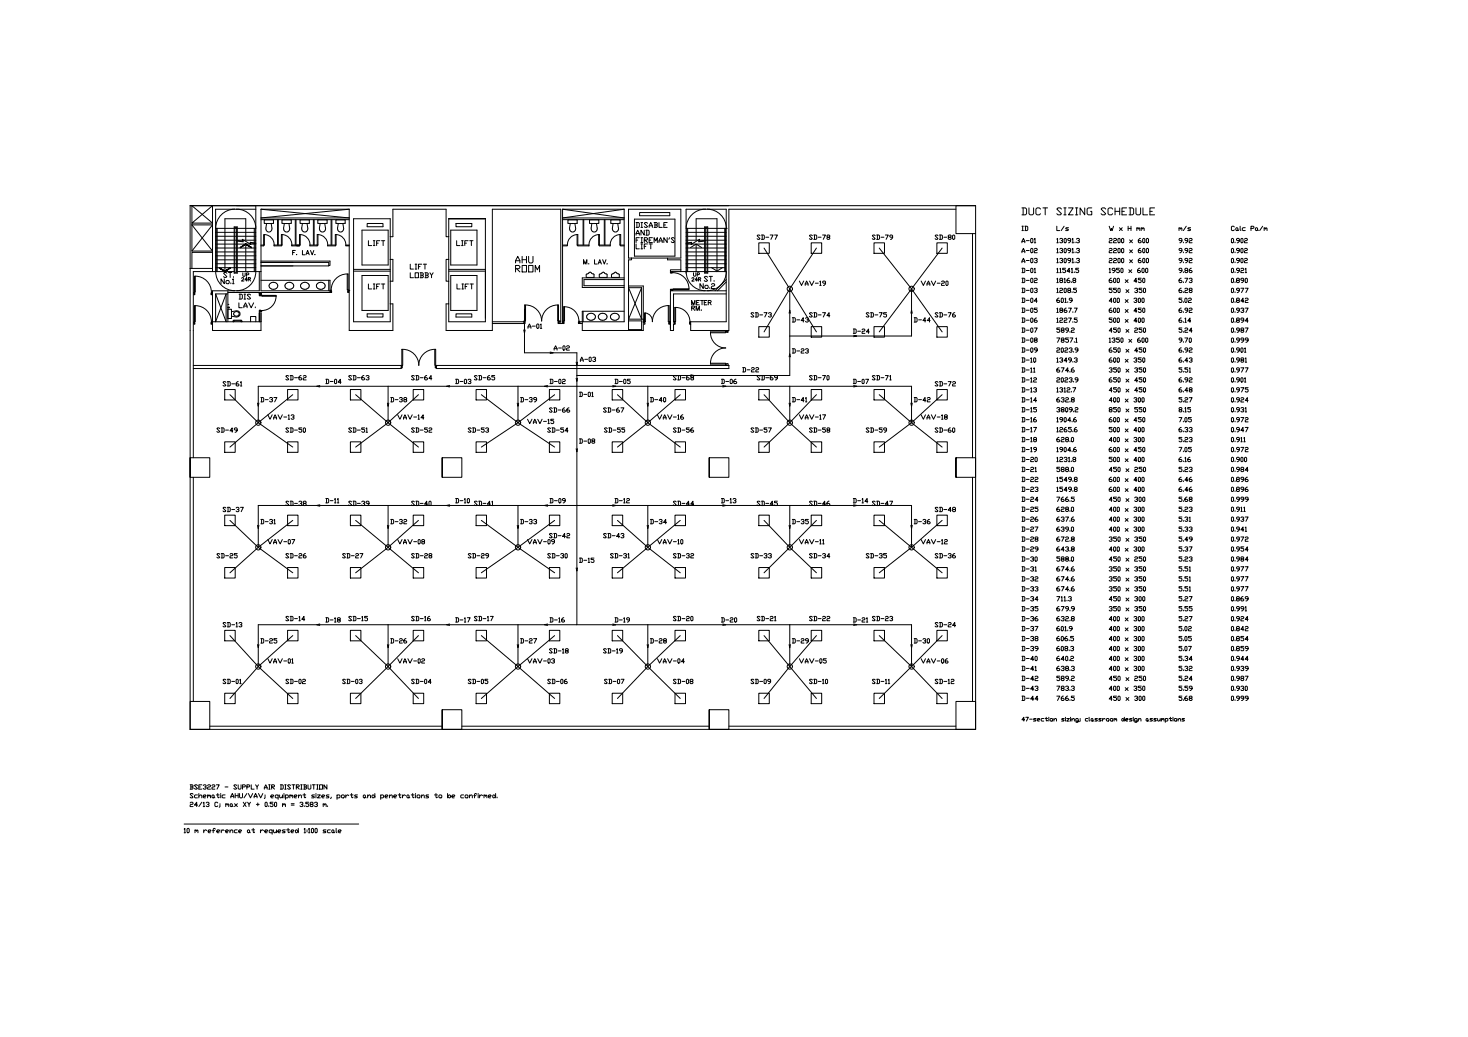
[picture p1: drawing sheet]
<svg xmlns="http://www.w3.org/2000/svg" width="841mm" height="594mm" viewBox="0 0 841 594" stroke-linecap="round" stroke-linejoin="round" font-family="sans-serif">
<!-- layer: ARCH -->
<g fill="none" stroke="#000" stroke-width=".57">
<path d="M135 120a11 11 0 0 0-11 11h10M136 120a11 11 0 0 1 11 11h-11M147 118v38a11 11 0 0 1-11 11M147 120h-23v36a11 11 0 0 0 11 11M150 120h50M150 120l50 5h-50l50-5M150 120v47h39M200 120v69h25v-15h-1M322 120l36 5h-36l36-5M322 120h36M322 120v65h-2M358 120v64h-26v1h2"/>
<path d="M404 120a11 11 0 0 0-11 11M405 120a11 11 0 0 1 11 11M548 120h-130v69h-22v-3M559 118h-11v16h11M559 118h-450v300M559 118v300h-450M110 129l12 15h-12l12-15zM124 138h.1M124 140h.1M124 133h.1M124 135h.1M124 131v25"/>
<path d="M124 138h10M124 140h10M124 133h10M124 135h10M135 131h1M135 138h1M135 140h1M135 133h1M135 135h1M136 138h10M136 140h10M136 133h10"/>
<path d="M136 135h10M136 138v-8h-2v26M136 138v18M139 138h-3v-8h-1v26M141 138v-13h-12v31M141 140v16M143 139l4 1M146 131v8M146 139v17M146 138h1M146 140h1M146 133h1"/>
<path d="M146 135h1M147 139h-4l1 1-5-3v2l-3-1v18M150 126h50M152 134a6 6 0 0 1 5 6M153 128l-1 3a1.8 1.8 0 0 0 2 2 1.8 1.8 0 0 0 2-2l-1-3M157 126v2M157 126h-6l1 2h5M159 126v14h-2M159 126v14h2v-6h1M162 134v6l-1 1h-4v-1M162 126h5v2h-5zM162 134a6 6 0 0 1 5 6"/>
<path d="M163 128l-1 3a1.8 1.8 0 0 0 2 2 1.8 1.8 0 0 0 2-2v-3M169 126v14h-2M170 126v14h1v1h-4v-1M172 134v7M172 134v6h-2M172 126h5v2h-5zM172 134a6 6 0 0 1 6 6M173 128v3a1.8 1.8 0 0 0 2 2 1.8 1.8 0 0 0 1-2v-3M180 126v14h-2M180 126v14h2v-6M182 126v2M182 128h.1"/>
<path d="M182 134v7M182 134a6 6 0 0 1 6 6M182 126h5v2h-5M182 126h.1M183 128v3a1.8 1.8 0 0 0 2 2 1.8 1.8 0 0 0 1-2v-3M190 126v14h-2v1h4l1-1v-6M190 126v14h2v-6h1M193 134a6 6 0 0 1 5 6M194 128l-1 3a1.8 1.8 0 0 0 2 2 1.8 1.8 0 0 0 2-2l-1-3M195 128h-2v-2h5v2h-3M203 125h21v59h-21zM207 132h15v20h-15z"/>
<path d="M210 128h9v2h-9zM224 136h1v-16h31v16h1M257 125h21h-21M257 125v59h21v-59M258 132h15v20h-15zM261 128h9v2h-9zM323 126h35M327 128l-1 3a1.8 1.8 0 0 0 2 2 1.8 1.8 0 0 0 2-2l-1-3M330 126h-5l1 2h4M331 126h.1M331 134a6 6 0 0 0-6 6M331 126v2"/>
<path d="M331 128h.1M334 126v14h-3v-6M334 126v14h3v1h-6v-7M338 126h5v2h-5zM339 128v3a1.8 1.8 0 0 0 1 2 1.8 1.8 0 0 0 2-2v-3M343 134v6zM343 134a6 6 0 0 0-6 6M346 126v14h-3v1h7v-1M347 126v14h3M350 128v-2h5v2h-5M351 128v3a1.8 1.8 0 0 0 2 2 1.8 1.8 0 0 0 1-2M354 128v3"/>
<path d="M355 134v6l3 1M355 134h1v6h2M355 134a6 6 0 0 0-5 6M363 126h24v21h-24zM366 122h18v2h-18zM393 139h3v1l5-3-1 2 4-1v18M393 131h11M393 138h.1M393 140h.1M393 133h.1M393 135h.1M393 131v8"/>
<path d="M393 139v17M394 138h10M394 140h10M394 133h10M394 135h10M394 131v8M394 139v17M396 139l-3 1M399 138v-13h12v31M399 140v16M400 138h4v-8h1v26M404 138v-8h1v26"/>
<path d="M404 138v18M404 131h1M404 138h1M404 140h1M404 133h1M404 135h1M405 131h11M405 138h10M405 140h10M405 133h10M405 135h10M415 131v25"/>
<path d="M416 138h.1M416 140h.1M416 133h.1M416 135h.1M416 131v25M416 131h.1M557 134v128M109 154h13M110 144v-26l12 10h-12l12-10v38M111 158h1v9h-1zM112 158a9 9 0 0 1 9 9M122 145h-12v9"/>
<path d="M124 153h10M124 144h.1M124 147h.1M124 149h.1M124 151h.1M124 142h.1M124 144h10M124 147h10M124 149h10M124 151h10M124 142h10M134 156h-23v106"/>
<path d="M135 144h1M135 147h1M135 149h1M135 151h1M135 142h1M136 156h14M136 153h11M136 144h10M136 147h10M136 149h10M136 151h10M136 142h10"/>
<path d="M146 144h1M146 147h1M146 149h1M146 151h1M146 142h1M149 156v11h-27v17M150 150h39v2h-1M150 140h1v-6v7h-1M150 150h38v2h-38M167 140v1M178 140v1M199 157v9z"/>
<path d="M199 157a9 9 0 0 0-9 9M200 140h-2v1h2M203 154h21M203 155h21M207 158h15v20h-15zM224 149h1v12h-1M257 149h-1v12h1M257 154h21M257 155h21M258 158h15v20h-15zM322 140h3M325 140v1h-3"/>
<path d="M336 157v2h4v-2M336 157l2-1 2 1M344 157l-1 2h5l-1-2M344 157l2-1 1 1M351 157l2-1 1 1M351 157l-1 2h5l-1-2M358 159h-24v6h24M362 148v1h-2v40M382 148h-22v-28h30v28h-8v1h8v7h-6v-1h6M384 156h1h-1zM386 156a9 9 0 0 1 9 9M390 156h14"/>
<path d="M393 157v-37h23v64h-21a8 8 0 0 0-8-8M393 153h.1M393 144h.1M393 147h.1M393 149h.1M393 151h.1M393 142h.1M393 156a11 11 0 0 0 11 11M394 153h10M394 144h10M394 147h10M394 149h10"/>
<path d="M394 151h10M394 142h10M396 142l3-2 3 2M404 153h1M404 144h1M404 147h1M404 149h1M404 151h1M404 142h1M405 156h11a11 11 0 0 1-11 11M405 153h10M405 144h10"/>
<path d="M405 147h10M405 149h10M405 151h10M405 142h10M408 153l3 2 3-2M416 144h.1M416 147h.1M416 149h.1M416 151h.1M416 142h.1M111 167l1 2h-1zM111 175h1v9h-1z"/>
<path d="M112 175a9 9 0 0 1 9 9M121 167v2zM124 168l6 16v-16l-6 16v-16h7M131 174h.1M131 177h2v5M131 167v17M131 176h.1M134 179v1M135 178l-2 1M137 179v1l-1 1-2-1M137 179v2h-1h-3M149 178h1h-1z"/>
<path d="M149 169h1h-1zM149 179v5v-5h1v10h-28v-5M149 169v-1v1h1v-1v1M150 161h39v7h-58M150 169h8v1h-8zM155 163a2.2 2.2 0 0 1 3-1 2.2 2.2 0 0 1 0 4 2.2 2.2 0 0 1-3-1 2.2 2.2 0 0 1 0-2zM158 170a8 8 0 0 1-8 8M168 162a2.3 2.3 0 0 1-1 4 2.3 2.3 0 0 1-4-2 2.4 2.4 0 0 1 2-2 2.4 2.4 0 0 1 2 0M173 165a2.2 2.2 0 0 0 4 0 2.2 2.2 0 0 0-2-3 2.1 2.1 0 0 0-2 1 2.1 2.1 0 0 0 0 2M186 163v1M186 163a2.3 2.3 0 0 0-3-1 2.3 2.3 0 0 0-1 3 2.8 2.8 0 0 0 4-1M188 161v6"/>
<path d="M189 166l1 2h-1zM199 166l1 2h-1zM200 166h.1M210 180h9v2h-9zM257 174h-1v15h26v-69h39v65M261 180h9v2h-9zM301 175v9zM301 175a9 9 0 0 1 9 9 9 9 0 0 1 10-9M319 175h1v9h-1zM323 176v8zM323 176a8 8 0 0 1 9 8M334 178v6"/>
<path d="M339 179a2.2 2.2 0 0 1 2 4 2.2 2.2 0 0 1-4 0 1.9 1.9 0 0 1-1-2 1.9 1.9 0 0 1 3-1M345 179a2.2 2.2 0 0 0-2 4 2.2 2.2 0 0 0 4 0 2 2 0 0 0 1-2 2 2 0 0 0-3-1M352 179l-2 2M352 180a2.2 2.2 0 0 1 3 2 2.2 2.2 0 0 1-4 1l-1-1M358 160h-23v4h23M360 164h9v25h-35v-11h24M360 165h8v18zM368 165l-8 18h9M370 179v5h-1v-1M370 179h-1v7M383 175v11h1v-2h-1zM383 175a9 9 0 0 0-9 9 5 5 0 0 0-4-5"/>
<path d="M384 166h1h-1zM385 165h10v1h-10zM387 176v8M416 168h-30v16h1M416 167h-32v17M416 160l-6 7M416 162l-5 5M111 184l1 2h-1zM121 184v2zM122 184h28M131 182h2M134 184v-1h4l1 1"/>
<path d="M134 184h.1M134 184h4M134 184h-1M138 184h.1M139 184h-1M144 181h2M144 181v3M146 181l1 3M282 184h18M282 185h18M320 184v1v-1h1M320 184h.1"/>
<path d="M323 184v1zM332 184v1h-1zM350 181v1M360 184h8v5M360 189h8M386 186v3h-2v-5v4M386 184l1 2h-1zM395 184h1v2h-1zM407 191a9 9 0 0 0 9 8 9 9 0 0 0-9 9M407 190h9v1h-9zM416 190h1zM416 190h.1"/>
<path d="M111 209h119M230 209v2zM230 209h.1M230 211h-119M230 200h1v9h-1zM231 200a9 9 0 0 1 9 9 9 9 0 0 1 9-9M249 200h1v9h-1zM250 209v2h-1zM250 209h.1M250 209h168v2h-168M407 208h9v1h-9zM416 209l1-1v1h-1z"/>
<path d="M416 209h.1M109 262v11h11v-11h-11v11M111 273v129M253 262v11h12v-11h-12v11M406 262v11h12v-11h-12v11M548 262v11h11v-11h-11v11M557 273v129M109 402h11v16h-11zM120 416h133M253 407v11h12v-11h-12v11M265 416h141M406 407v11h12v-11h-12v11"/>
<path d="M418 416h130M548 402h11v16h-11z"/>
</g>
<path d="M138 142l3-2zM138 142l3-2zM141 140l3 2zM141 140l3 2z" fill="#000" stroke="#000" stroke-width=".57"/>
<!-- layer: BSA_SUPPLY -->
<g fill="none" stroke="#000" stroke-width=".57">
<path d="M300 177v25h30v156M452 165v50h-122M522 165v28h-70M222 221v21M297 221v21M371 221v21M452 221v21M148 242v-21h374v21M222 290v24M297 290v24M371 290v24M452 290v24"/>
<path d="M148 314v-24h374v24M222 358v24M297 358v24M371 358v24M452 358v24M148 382v-24h374v24"/>
</g>
<!-- layer: BSA_DIFFUSER -->
<g fill="none" stroke="#000" stroke-width=".57">
<path d="M435 139h6v6h-6zM465 139h6v6h-6zM501 139h6v6h-6zM537 139h6v6h-6zM435 187h6v6h-6zM465 187h6v6h-6zM501 187h6v6h-6zM537 187h6v6h-6zM129 223h6v6h-6zM165 223h6v6h-6zM201 223h6v6h-6zM237 223h6v6h-6z"/>
<path d="M273 223h6v6h-6zM315 223h6v6h-6zM351 223h6v6h-6zM387 223h6v6h-6zM435 223h6v6h-6zM465 223h6v6h-6zM501 223h6v6h-6zM537 223h6v6h-6zM129 253h6v6h-6zM165 253h6v6h-6zM201 253h6v6h-6zM237 253h6v6h-6z"/>
<path d="M273 253h6v6h-6zM315 253h6v6h-6zM351 253h6v6h-6zM387 253h6v6h-6zM435 253h6v6h-6zM465 253h6v6h-6zM501 253h6v6h-6zM537 253h6v6h-6zM129 295h6v6h-6zM165 295h6v6h-6zM201 295h6v6h-6zM237 295h6v6h-6z"/>
<path d="M273 295h6v6h-6zM315 295h6v6h-6zM351 295h6v6h-6zM387 295h6v6h-6zM435 295h6v6h-6zM465 295h6v6h-6zM501 295h6v6h-6zM537 295h6v6h-6zM129 325h6v6h-6zM165 325h6v6h-6zM201 325h6v6h-6zM237 325h6v6h-6z"/>
<path d="M273 325h6v6h-6zM315 325h6v6h-6zM351 325h6v6h-6zM387 325h6v6h-6zM435 325h6v6h-6zM465 325h6v6h-6zM501 325h6v6h-6zM537 325h6v6h-6zM129 361h6v6h-6zM165 361h6v6h-6zM201 361h6v6h-6zM237 361h6v6h-6z"/>
<path d="M273 361h6v6h-6zM315 361h6v6h-6zM351 361h6v6h-6zM387 361h6v6h-6zM435 361h6v6h-6zM465 361h6v6h-6zM501 361h6v6h-6zM537 361h6v6h-6zM129 397h6v6h-6zM165 397h6v6h-6zM201 397h6v6h-6zM237 397h6v6h-6z"/>
<path d="M273 397h6v6h-6zM315 397h6v6h-6zM351 397h6v6h-6zM387 397h6v6h-6zM435 397h6v6h-6zM465 397h6v6h-6zM501 397h6v6h-6zM537 397h6v6h-6z"/>
</g>
<!-- layer: BSA_VAV -->
<g fill="none" stroke="#000" stroke-width=".57">
<circle cx="452" cy="165" r="1.5"/>
<circle cx="522" cy="165" r="1.5"/>
<circle cx="148" cy="242" r="1.5"/>
<circle cx="222" cy="242" r="1.5"/>
<circle cx="297" cy="242" r="1.5"/>
<circle cx="371" cy="242" r="1.5"/>
<circle cx="452" cy="242" r="1.5"/>
<circle cx="522" cy="242" r="1.5"/>
<circle cx="148" cy="314" r="1.5"/>
<circle cx="222" cy="314" r="1.5"/>
<circle cx="297" cy="314" r="1.5"/>
<circle cx="371" cy="314" r="1.5"/>
<circle cx="452" cy="314" r="1.5"/>
<circle cx="522" cy="314" r="1.5"/>
<circle cx="148" cy="382" r="1.5"/>
<circle cx="222" cy="382" r="1.5"/>
<circle cx="297" cy="382" r="1.5"/>
<circle cx="371" cy="382" r="1.5"/>
<circle cx="452" cy="382" r="1.5"/>
<circle cx="522" cy="382" r="1.5"/>
</g>
<!-- layer: BSA_FLEX -->
<g fill="none" stroke="#000" stroke-width=".57">
<path d="M438 142l14 23 16-23M504 142l18 23 18-23M438 190l14-25 16 25M504 190l18-25 18 25M132 226l16 16 20-16M204 226l18 16 18-16M276 226l21 16 21-16M354 226l17 16 19-16M438 226l14 16 16-16M504 226l18 16 18-16M132 256l16-14 20 14M204 256l18-14 18 14"/>
<path d="M276 256l21-14 21 14M354 256l17-14 19 14M438 256l14-14 16 14M504 256l18-14 18 14M132 298l16 16 20-16M204 298l18 16 18-16M276 298l21 16 21-16M354 298l17 16 19-16M438 298l14 16 16-16M504 298l18 16 18-16M132 328l16-14 20 14M204 328l18-14 18 14"/>
<path d="M276 328l21-14 21 14M354 328l17-14 19 14M438 328l14-14 16 14M504 328l18-14 18 14M132 364l16 18 20-18M204 364l18 18 18-18M276 364l21 18 21-18M354 364l17 18 19-18M438 364l14 18 16-18M504 364l18 18 18-18M132 400l16-18 20 18M204 400l18-18 18 18"/>
<path d="M276 400l21-18 21 18M354 400l17-18 19 18M438 400l14-18 16 18M504 400l18-18 18 18"/>
</g>
<!-- layer: BSA_NOTES -->
<g fill="none" stroke="#000" stroke-width=".57">
<path d="M111 455h-2l2 2h-1h-1M113 455l-2 1 1 1h1M114 456l1-1 1 2M114 455v2M116 460l-2 2M116 456h2v-1l-2 1v1h2M119 456v-1l1 1M119 455v2M120 456v-1l1 1v1M121 456l1-1 1 2h-1zM123 457h.1M124 455h2"/>
<path d="M125 455v2h1M126 455v2M129 455l-2 1 1 1h1M132 457l1-2 1 2M132 456h2M135 455v2M135 456h1M136 455v2M137 455l1 2h1v-2M139 460l2 2M141 460l-2 2M141 455l-1 2"/>
<path d="M142 460l1 2M142 455l2 2 1-2M144 460l-1 1M146 457v-2l1 2M146 456h1M148 455l1 2 2-2M152 456l-1 2M152 455v1M155 456h1h1l-1-1-1 1v1h1M156 460h-1l1 1v1h-1M158 460v2h-1zM159 456v-1l-1 1v1h1"/>
<path d="M159 455v3M160 455l1 2 1-1M162 455v2M163 455v2M164 456v-1l1 1v1h-1M164 455v3M166 456v-1l1 1M166 455v2M167 456v-1l1 1v1M169 456h1v-1l-1 1v1h1M171 456l1-1 1 2M171 455v2"/>
<path d="M174 455h1M174 455v2h1M177 460h-2l2 1-1 1h-1M180 455l-1 1 1 1h-1M181 455v2M182 455h2l-2 2h2M184 456h2v-1l-2 1v1h2M189 455l-2 1 2 1h-2M190 457l-1 1M193 456l1-1 1 1-1 1h-1M193 455v3M196 456l1-1v2h-1z"/>
<path d="M198 455v2M200 456l-1-1-1 1M201 455h1M201 455v2h1M205 455h-2v1l2 1h-2M208 456l1-1v1v1h-1zM209 457h1M211 456l1-1v2M211 455v2M213 456l1-1 1 1-1 1zM215 455v2M218 456l1-1 1 1-1 1h-1"/>
<path d="M218 455v3M221 456h1v-1l-1 1v1h1M223 456l1-1 1 2M223 455v2M226 456h1v-1l-1 1v1h1M228 455h2M229 455v2h1M231 455v2M232 456l-1-1v1M233 456l1-1v2zM234 457h1M236 455h1"/>
<path d="M236 455v2h1M238 455h.1M238 455v2M239 456l1-1 1 2h-2zM241 456l2-1v2M241 455v2M246 455l-2 1h1v1h-1M249 455h2M250 455v2h1M251 456l2-1v2h-1zM256 456l1-1 1 1v1zM256 455v2"/>
<path d="M259 456h1h1l-1-1-1 1v1h1M266 455l-2 1v1h2M267 455l1 1v1h-2zM269 456l1-1 1 2M269 455v2M271 456h2M273 455h-1v2M274 455h.1M274 455v2M275 455v2M276 456v-1l-1 1M277 456l1-1v1"/>
<path d="M277 455v2M278 456l1-1v1v1M280 456h1v-1l-1 1v1h1M283 455l1 1-1 1h-1zM284 455v2M285 457h.1M109 460h2l-1 1h-1v1h2M113 461h-2l2-1v2M116 460h1v2M116 462h1M118 460h1h1l-1 1M119 461h1l-1 1h-1"/>
<path d="M125 460h-1h-1v2h1h1M126 461v2M126 460v1M129 461l1-1v1M129 460v2M130 461h1v1M132 461h1v1h-1zM133 462h1M134 460l2 2M136 460l-2 2M147 461h2M148 460v2"/>
<path d="M152 460h1v2h-1zM154 462h.1M162 461v-1l1 1M162 460v2M163 461h1v1M167 460h2M167 461h2M172 460h1h1l-1 1M173 461h1l-1 1h-1M174 462h.1M178 461v-1h1v1h-1v1h1v-1M180 460h1h1l-1 1"/>
<path d="M181 461h1l-1 1h-1M185 461l1-1v1M185 460v2M186 461h1v1M188 462h.1"/>
</g>
<!-- layer: BSA_SCHEDULE -->
<g fill="none" stroke="#000" stroke-width=".57">
<path d="M706 251h1l-1 2h-1zM708 253h.1M710 252h-1v-1h1v1l-1 1M711 251v2M711 253h1M713 251v2M713 253h.1M706 291h1l-1 2h-1zM708 293h.1M710 292h-1l-1-1h2v1l-1 1M711 291v2M711 293h1"/>
<path d="M713 291v2M713 293h.1M605 342h2l-1 2M608 342v2M610 342v2M611 344h.1M612 342h1l1 1h-1M613 343h1l-1 1h-1M706 347l1 1-1 2h-1zM708 350h.1M710 349h-1v-2l1 1v1l-1 1M713 349h-2v-2l2 1v1l-2 1"/>
<path d="M713 348l1-1v3M713 350h1M587 412h-2l2-1v2M588 411h1l-1 2M590 412h1M594 412h-2l2 1h-2M594 412h1h-1l1 1M598 412h-2l1 1h1M599 412h1M599 411v2h1M601 411h.1M601 412v1"/>
<path d="M602 412h1v1h-1zM604 412h1v1M604 412v1M610 412h-1h-1l2 1h-2M610 411h.1M610 412v1M611 412h2l-2 1h2M613 411h.1M613 412v1M614 412h1l1 1M614 412v1M618 413h-2l1-1h1v1h-2"/>
<path d="M619 412l-1 1M619 412h.1M623 412h-1v1h1M624 411v2M625 412h1v1h-1zM626 413h1M629 412h-1h-1l2 1h-2M631 412h-2l2 1h-2M632 412v1M633 412h-1M634 412h1v1h-1zM636 412h1l1 1h-2z"/>
<path d="M638 412h1M638 412v1M639 412h1v1M643 412h1l-1 1zM644 411v2M645 412h1h-1v1h1M649 412h-2l2 1h-2M649 411h.1M649 412v1M651 413h-1v-1h1v1h-1M652 412h1l1 1M652 412v1"/>
<path d="M657 412h1l-1 1zM658 413h.1M660 412h-1l1 1h-1M662 412h-1l1 1h-1M663 412l1 1 1-1M665 412v1M665 412h1M666 412h1v1M668 412h1v1h-1M668 412v2M670 412h1M671 411v2"/>
<path d="M672 411h.1M672 412v1M673 412h1v1h-1zM675 412h1v1M675 412v1M679 412h-2l2 1h-2M105 475h1v2M105 472h100M105 477h1M107 475h1v2h-1zM112 476v-1l1 1M112 475v2"/>
<path d="M113 476v-1v1v1M117 475v2M118 476v-1l-1 1M119 476h1h1l-1-1-1 1 1 1M122 476h1M123 475h-1v2M124 476h1h1l-1-1-1 1 1 1M127 475v2M128 476v-1l-1 1M129 476h1h1l-1-1-1 1 1 1M132 476l1-1v2M132 475v2"/>
<path d="M136 475l-2 1 1 1h1M137 476h1v-1l-1 1v1h1M142 476l1-1v2h-1zM143 477h.1M144 475h2M145 475v2h1M149 475v2M151 476l-1-1-1 1M152 476h1v-1l-1 1v1h1M156 476l-1-1-1 1 1 1h1M156 475v3M157 475v2l1-1"/>
<path d="M158 475v2M159 476h1h1l-1-1-1 1 1 1M163 475h-1v1l1 1h-1M164 475h2M165 475v2h1M167 476h1v-1l-1 1v1h1M170 475l1 1-1 1h-1zM171 475v2M174 475h1v2M174 477h1M176 475v1M176 476v1"/>
<path d="M177 475v2M177 477h1M178 475h1h1l-1 2h-1zM180 475h1h1l-1 2h-1zM187 475h-2v1l2 1h-2M189 475l-1 1v1h1M190 476v-1l1 1v1h-1zM191 477h1M193 475v2M194 476h1v-1l-1 1v1h1"/>
</g>
<!-- layer: BSA_FLOW_DIRECTION -->
<g fill="none" stroke="#000" stroke-width=".57">
<path d="M452 179v-1l1 1M522 179v-1l1 1M330 217v1l1-1M183 221h-2l2 1M258 221h-2l2 1M314 221h-2l2 1M330 257v2l1-2M183 289l-2 1h2M258 289l-2 1h2M314 289l-2 1h2M330 325v2l1-2M183 357l-2 1h2"/>
<path d="M258 357l-2 1h2M314 357l-2 1h2"/>
</g>
<text font-size="7.5" x="584" y="124">DUCT SIZING SCHEDULE</text>
<g font-size="7.1">
<text x="294" y="152">AHU</text>
<text x="294" y="157">ROOM</text>
</g>
<g font-size="6.2">
<text x="363" y="132">DISABLE</text>
<text x="363" y="136">AND</text>
<text x="210" y="142">LIFT</text>
<text x="260" y="142">LIFT</text>
<text x="363" y="140">FIREMAN'S</text>
<text x="363" y="144">LIFT</text>
<text x="127" y="160">ST.</text>
<text x="234" y="160">LOBBY</text>
<text x="125" y="164">No.1</text>
<text x="210" y="167">LIFT</text>
<text x="261" y="167">LIFT</text>
<text x="400" y="167">No.2</text>
<text x="402" y="162">ST.</text>
<text x="136" y="173">DIS</text>
<text x="135" y="177">LAV.</text>
<text x="395" y="179">RM.</text>
<text x="395" y="176">METER</text>
<text x="331" y="208">A-03</text>
<text x="584" y="277">D-22</text>
<text x="604" y="277">1549.8</text>
<text x="634" y="277">600 x 400</text>
<text x="674" y="277">6.46</text>
<text x="704" y="277">0.896</text>
<text x="584" y="312">D-28</text>
<text x="604" y="312">672.8</text>
<text x="634" y="312">350 x 350</text>
<text x="674" y="312">5.49</text>
<text x="704" y="312">0.972</text>
<text x="123" y="321">SD-25</text>
<text x="163" y="321">SD-26</text>
<text x="195" y="321">SD-27</text>
<text x="235" y="321">SD-28</text>
<text x="267" y="321">SD-29</text>
<text x="313" y="321">SD-30</text>
<text x="349" y="321">SD-31</text>
<text x="385" y="321">SD-32</text>
<text x="429" y="321">SD-33</text>
<text x="462" y="321">SD-34</text>
<text x="495" y="321">SD-35</text>
<text x="534" y="321">SD-36</text>
<text x="584" y="351">D-35</text>
<text x="604" y="351">679.9</text>
<text x="634" y="351">350 x 350</text>
<text x="674" y="351">5.55</text>
<text x="163" y="357">SD-14</text>
<text x="199" y="357">SD-15</text>
<text x="235" y="357">SD-16</text>
<text x="271" y="357">SD-17</text>
<text x="385" y="357">SD-20</text>
<text x="433" y="357">SD-21</text>
<text x="462" y="357">SD-22</text>
<text x="498" y="357">SD-23</text>
<text x="584" y="386">D-41</text>
<text x="604" y="386">638.3</text>
<text x="634" y="386">400 x 300</text>
<text x="674" y="386">5.32</text>
<text x="704" y="386">0.939</text>
</g>
<g font-size="5.7">
<text x="584" y="133">ID</text>
<text x="604" y="133">L/s</text>
<text x="634" y="133">W x H mm</text>
<text x="674" y="133">m/s</text>
<text x="704" y="133">Calc Pa/m</text>
<text x="433" y="138">SD-77</text>
<text x="462" y="138">SD-78</text>
<text x="498" y="138">SD-79</text>
<text x="534" y="138">SD-80</text>
<text x="584" y="140">A-01</text>
<text x="604" y="140">13091.3</text>
<text x="634" y="140">2200 x 600</text>
<text x="674" y="140">9.92</text>
<text x="704" y="140">0.902</text>
<text x="167" y="147">F. LAV.</text>
<text x="584" y="146">A-02</text>
<text x="604" y="146">13091.3</text>
<text x="634" y="146">2200 x 600</text>
<text x="674" y="146">9.92</text>
<text x="704" y="146">0.902</text>
<text x="234" y="155">LIFT</text>
<text x="333" y="152">M. LAV.</text>
<text x="584" y="152">A-03</text>
<text x="604" y="152">13091.3</text>
<text x="634" y="152">2200 x 600</text>
<text x="674" y="152">9.92</text>
<text x="704" y="152">0.902</text>
<text x="584" y="157">D-01</text>
<text x="604" y="157">11541.5</text>
<text x="634" y="157">1950 x 600</text>
<text x="674" y="157">9.86</text>
<text x="704" y="157">0.921</text>
<text x="457" y="165">VAV-19</text>
<text x="526" y="165">VAV-20</text>
<text x="584" y="163">D-02</text>
<text x="604" y="163">1816.8</text>
<text x="634" y="163">600 x 450</text>
<text x="674" y="163">6.73</text>
<text x="704" y="163">0.890</text>
<text x="584" y="169">D-03</text>
<text x="604" y="169">1208.5</text>
<text x="634" y="169">550 x 350</text>
<text x="674" y="169">6.28</text>
<text x="704" y="169">0.977</text>
<text x="584" y="175">D-04</text>
<text x="604" y="175">601.9</text>
<text x="634" y="175">400 x 300</text>
<text x="674" y="175">5.02</text>
<text x="704" y="175">0.842</text>
<text x="429" y="183">SD-73</text>
<text x="453" y="186">D-43</text>
<text x="462" y="183">SD-74</text>
<text x="495" y="183">SD-75</text>
<text x="522" y="186">D-44</text>
<text x="534" y="183">SD-76</text>
<text x="584" y="180">D-05</text>
<text x="584" y="186">D-06</text>
<text x="604" y="180">1867.7</text>
<text x="604" y="186">1227.5</text>
<text x="634" y="180">600 x 450</text>
<text x="634" y="186">500 x 400</text>
<text x="674" y="180">6.92</text>
<text x="674" y="186">6.14</text>
<text x="704" y="180">0.937</text>
<text x="704" y="186">0.894</text>
<text x="301" y="189">A-01</text>
<text x="584" y="192">D-07</text>
<text x="604" y="192">589.2</text>
<text x="634" y="192">450 x 250</text>
<text x="674" y="192">5.24</text>
<text x="704" y="192">0.987</text>
<text x="488" y="192">D-24</text>
<text x="584" y="197">D-08</text>
<text x="604" y="197">7857.1</text>
<text x="634" y="197">1350 x 600</text>
<text x="674" y="197">9.70</text>
<text x="704" y="197">0.999</text>
<text x="316" y="202">A-02</text>
<text x="453" y="204">D-23</text>
<text x="584" y="203">D-09</text>
<text x="604" y="203">2023.9</text>
<text x="634" y="203">650 x 450</text>
<text x="674" y="203">6.92</text>
<text x="704" y="203">0.901</text>
<text x="584" y="209">D-10</text>
<text x="604" y="209">1349.3</text>
<text x="634" y="209">600 x 350</text>
<text x="674" y="209">6.43</text>
<text x="704" y="209">0.981</text>
<text x="424" y="214">D-22</text>
<text x="584" y="214">D-11</text>
<text x="604" y="214">674.6</text>
<text x="634" y="214">350 x 350</text>
<text x="674" y="214">5.51</text>
<text x="704" y="214">0.977</text>
<text x="163" y="219">SD-62</text>
<text x="186" y="221">D-04</text>
<text x="199" y="219">SD-63</text>
<text x="235" y="219">SD-64</text>
<text x="260" y="221">D-03</text>
<text x="271" y="219">SD-65</text>
<text x="314" y="221">D-02</text>
<text x="351" y="221">D-05</text>
<text x="385" y="219">SD-68</text>
<text x="412" y="221">D-06</text>
<text x="433" y="219">SD-69</text>
<text x="462" y="219">SD-70</text>
<text x="488" y="221">D-07</text>
<text x="498" y="219">SD-71</text>
<text x="584" y="220">D-12</text>
<text x="604" y="220">2023.9</text>
<text x="634" y="220">650 x 450</text>
<text x="674" y="220">6.92</text>
<text x="704" y="220">0.901</text>
<text x="127" y="222">SD-61</text>
<text x="534" y="222">SD-72</text>
<text x="584" y="226">D-13</text>
<text x="604" y="226">1312.7</text>
<text x="634" y="226">450 x 450</text>
<text x="674" y="226">6.48</text>
<text x="704" y="226">0.975</text>
<text x="148" y="231">D-37</text>
<text x="223" y="231">D-38</text>
<text x="297" y="231">D-39</text>
<text x="331" y="228">D-01</text>
<text x="371" y="231">D-40</text>
<text x="453" y="231">D-41</text>
<text x="522" y="231">D-42</text>
<text x="584" y="231">D-14</text>
<text x="604" y="231">632.8</text>
<text x="634" y="231">400 x 300</text>
<text x="674" y="231">5.27</text>
<text x="704" y="231">0.924</text>
<text x="314" y="237">SD-66</text>
<text x="345" y="237">SD-67</text>
<text x="584" y="237">D-15</text>
<text x="604" y="237">3809.2</text>
<text x="634" y="237">850 x 550</text>
<text x="674" y="237">8.15</text>
<text x="704" y="237">0.931</text>
<text x="152" y="241">VAV-13</text>
<text x="226" y="241">VAV-14</text>
<text x="301" y="244">VAV-15</text>
<text x="375" y="241">VAV-16</text>
<text x="457" y="241">VAV-17</text>
<text x="526" y="241">VAV-18</text>
<text x="584" y="243">D-16</text>
<text x="604" y="243">1904.6</text>
<text x="634" y="243">600 x 450</text>
<text x="674" y="243">7.05</text>
<text x="704" y="243">0.972</text>
<text x="123" y="249">SD-49</text>
<text x="163" y="249">SD-50</text>
<text x="199" y="249">SD-51</text>
<text x="235" y="249">SD-52</text>
<text x="267" y="249">SD-53</text>
<text x="313" y="249">SD-54</text>
<text x="345" y="249">SD-55</text>
<text x="385" y="249">SD-56</text>
<text x="429" y="249">SD-57</text>
<text x="462" y="249">SD-58</text>
<text x="495" y="249">SD-59</text>
<text x="534" y="249">SD-60</text>
<text x="584" y="249">D-17</text>
<text x="604" y="249">1265.6</text>
<text x="634" y="249">500 x 400</text>
<text x="674" y="249">6.33</text>
<text x="704" y="249">0.947</text>
<text x="331" y="255">D-08</text>
<text x="584" y="254">D-18</text>
<text x="604" y="254">628.0</text>
<text x="634" y="254">400 x 300</text>
<text x="674" y="254">5.23</text>
<text x="584" y="260">D-19</text>
<text x="604" y="260">1904.6</text>
<text x="634" y="260">600 x 450</text>
<text x="674" y="260">7.05</text>
<text x="704" y="260">0.972</text>
<text x="584" y="266">D-20</text>
<text x="604" y="266">1231.8</text>
<text x="634" y="266">500 x 400</text>
<text x="674" y="266">6.16</text>
<text x="704" y="266">0.900</text>
<text x="584" y="271">D-21</text>
<text x="604" y="271">588.0</text>
<text x="634" y="271">450 x 250</text>
<text x="674" y="271">5.23</text>
<text x="704" y="271">0.984</text>
<text x="584" y="283">D-23</text>
<text x="604" y="283">1549.8</text>
<text x="634" y="283">600 x 400</text>
<text x="674" y="283">6.46</text>
<text x="704" y="283">0.896</text>
<text x="163" y="291">SD-38</text>
<text x="186" y="289">D-11</text>
<text x="199" y="291">SD-39</text>
<text x="235" y="291">SD-40</text>
<text x="260" y="289">D-10</text>
<text x="271" y="291">SD-41</text>
<text x="314" y="289">D-09</text>
<text x="351" y="289">D-12</text>
<text x="385" y="291">SD-44</text>
<text x="412" y="289">D-13</text>
<text x="433" y="291">SD-45</text>
<text x="462" y="291">SD-46</text>
<text x="488" y="289">D-14</text>
<text x="498" y="291">SD-47</text>
<text x="584" y="289">D-24</text>
<text x="604" y="289">766.5</text>
<text x="634" y="289">450 x 300</text>
<text x="674" y="289">5.68</text>
<text x="704" y="289">0.999</text>
<text x="127" y="294">SD-37</text>
<text x="534" y="294">SD-48</text>
<text x="584" y="294">D-25</text>
<text x="584" y="300">D-26</text>
<text x="604" y="294">628.0</text>
<text x="604" y="300">637.6</text>
<text x="634" y="294">400 x 300</text>
<text x="634" y="300">400 x 300</text>
<text x="674" y="294">5.23</text>
<text x="674" y="300">5.31</text>
<text x="704" y="300">0.937</text>
<text x="148" y="301">D-31</text>
<text x="223" y="301">D-32</text>
<text x="297" y="301">D-33</text>
<text x="371" y="301">D-34</text>
<text x="453" y="301">D-35</text>
<text x="522" y="301">D-36</text>
<text x="584" y="306">D-27</text>
<text x="604" y="306">639.0</text>
<text x="634" y="306">400 x 300</text>
<text x="674" y="306">5.33</text>
<text x="704" y="306">0.941</text>
<text x="314" y="309">SD-42</text>
<text x="345" y="309">SD-43</text>
<text x="152" y="313">VAV-07</text>
<text x="226" y="313">VAV-08</text>
<text x="301" y="313">VAV-09</text>
<text x="375" y="313">VAV-10</text>
<text x="457" y="313">VAV-11</text>
<text x="526" y="313">VAV-12</text>
<text x="584" y="317">D-29</text>
<text x="604" y="317">643.8</text>
<text x="634" y="317">400 x 300</text>
<text x="674" y="317">5.37</text>
<text x="704" y="317">0.954</text>
<text x="331" y="323">D-15</text>
<text x="584" y="323">D-30</text>
<text x="604" y="323">588.0</text>
<text x="634" y="323">450 x 250</text>
<text x="674" y="323">5.23</text>
<text x="704" y="323">0.984</text>
<text x="584" y="328">D-31</text>
<text x="604" y="328">674.6</text>
<text x="634" y="328">350 x 350</text>
<text x="674" y="328">5.51</text>
<text x="704" y="328">0.977</text>
<text x="584" y="334">D-32</text>
<text x="604" y="334">674.6</text>
<text x="634" y="334">350 x 350</text>
<text x="674" y="334">5.51</text>
<text x="704" y="334">0.977</text>
<text x="584" y="340">D-33</text>
<text x="604" y="340">674.6</text>
<text x="634" y="340">350 x 350</text>
<text x="674" y="340">5.51</text>
<text x="704" y="340">0.977</text>
<text x="584" y="345">D-34</text>
<text x="634" y="345">450 x 300</text>
<text x="674" y="345">5.27</text>
<text x="704" y="345">0.869</text>
<text x="186" y="358">D-18</text>
<text x="260" y="358">D-17</text>
<text x="314" y="358">D-16</text>
<text x="351" y="358">D-19</text>
<text x="412" y="358">D-20</text>
<text x="488" y="358">D-21</text>
<text x="584" y="357">D-36</text>
<text x="604" y="357">632.8</text>
<text x="634" y="357">400 x 300</text>
<text x="674" y="357">5.27</text>
<text x="704" y="357">0.924</text>
<text x="127" y="360">SD-13</text>
<text x="534" y="360">SD-24</text>
<text x="584" y="363">D-37</text>
<text x="604" y="363">601.9</text>
<text x="634" y="363">400 x 300</text>
<text x="674" y="363">5.02</text>
<text x="704" y="363">0.842</text>
<text x="148" y="370">D-25</text>
<text x="223" y="370">D-26</text>
<text x="297" y="370">D-27</text>
<text x="371" y="370">D-28</text>
<text x="453" y="370">D-29</text>
<text x="522" y="370">D-30</text>
<text x="584" y="368">D-38</text>
<text x="604" y="368">606.5</text>
<text x="634" y="368">400 x 300</text>
<text x="674" y="368">5.05</text>
<text x="704" y="368">0.854</text>
<text x="314" y="375">SD-18</text>
<text x="345" y="375">SD-19</text>
<text x="584" y="374">D-39</text>
<text x="604" y="374">608.3</text>
<text x="634" y="374">400 x 300</text>
<text x="674" y="374">5.07</text>
<text x="704" y="374">0.859</text>
<text x="152" y="381">VAV-01</text>
<text x="226" y="381">VAV-02</text>
<text x="301" y="381">VAV-03</text>
<text x="375" y="381">VAV-04</text>
<text x="457" y="381">VAV-05</text>
<text x="526" y="381">VAV-06</text>
<text x="584" y="380">D-40</text>
<text x="604" y="380">640.2</text>
<text x="634" y="380">400 x 300</text>
<text x="674" y="380">5.34</text>
<text x="704" y="380">0.944</text>
<text x="127" y="393">SD-01</text>
<text x="163" y="393">SD-02</text>
<text x="195" y="393">SD-03</text>
<text x="235" y="393">SD-04</text>
<text x="267" y="393">SD-05</text>
<text x="313" y="393">SD-06</text>
<text x="345" y="393">SD-07</text>
<text x="385" y="393">SD-08</text>
<text x="429" y="393">SD-09</text>
<text x="462" y="393">SD-10</text>
<text x="498" y="393">SD-11</text>
<text x="534" y="393">SD-12</text>
<text x="584" y="391">D-42</text>
<text x="604" y="391">589.2</text>
<text x="634" y="391">450 x 250</text>
<text x="674" y="391">5.24</text>
<text x="704" y="391">0.987</text>
<text x="584" y="397">D-43</text>
<text x="604" y="397">783.3</text>
<text x="634" y="397">400 x 350</text>
<text x="674" y="397">5.59</text>
<text x="704" y="397">0.930</text>
<text x="584" y="403">D-44</text>
<text x="604" y="403">766.5</text>
<text x="634" y="403">450 x 300</text>
<text x="674" y="403">5.68</text>
<text x="704" y="403">0.999</text>
<text x="108" y="453">BSE3227 - SUPPLY AIR DISTRIBUTION</text>
</g>
<text font-size="5.3" x="396" y="159">UP</text>
<text font-size="4.9" x="138" y="159">UP</text>
</svg>
